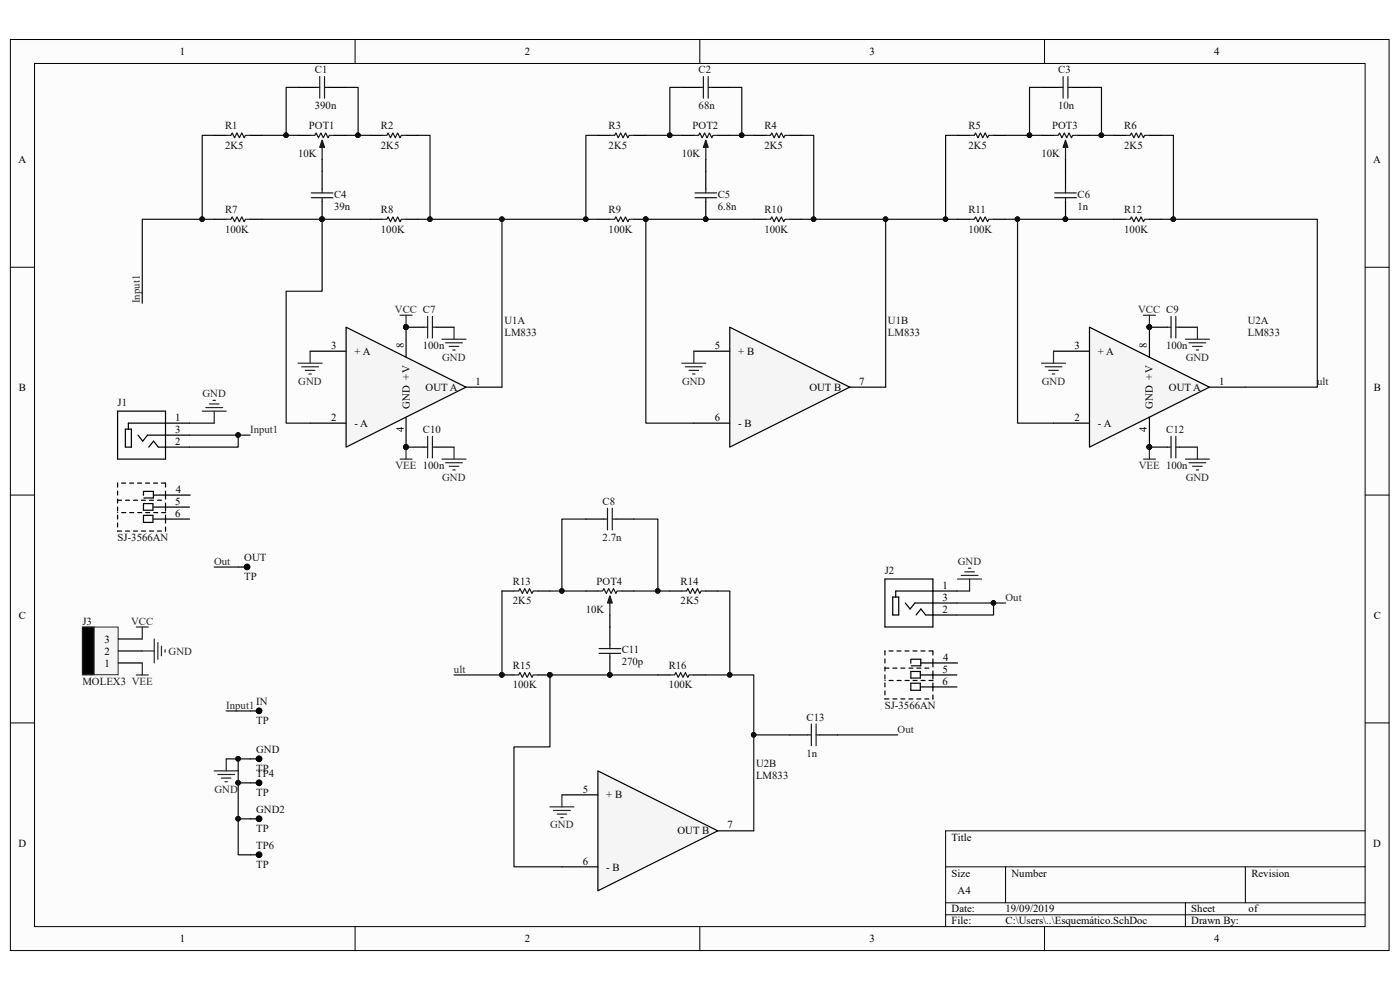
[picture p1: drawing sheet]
<svg xmlns="http://www.w3.org/2000/svg" width="297mm" height="210mm" viewBox="0 0 297 210" stroke-linecap="round" stroke-linejoin="round" font-family="sans-serif">
<path d="M2.2 8.4h292.5v193.2h-292.5z" fill="#fcfcfc"/>
<path d="M2.2 8.4h292.5v193.2h-292.5z" fill="none" stroke="#000" stroke-width=".21"/>
<path d="M7.4 13.5h282.2v183.1h-282.2z" fill="#fcfcfc"/>
<g fill="none" stroke="#000" stroke-width=".21">
<path d="M7.3 13.5h282.3v183.1h-282.3zM75.3 8.4v5.1M148.5 8.4v5.1M221.6 8.4v5.1M2.2 56.7h5.1M289.6 56.7h5.1M2.2 105h5.1M289.6 105h5.1M2.2 153.3h5.1M289.6 153.3h5.1M289.6 176.2h-89v20.4M75.3 196.6v5.1"/>
<path d="M148.5 196.6v5.1M200.6 183.9h89M200.6 191.5h89M200.6 194h89M213.3 183.9v7.6M221.6 196.6v5.1M251.5 191.5v5.1M264.2 183.9v7.6"/>
</g>
<path d="M45.4 28.7h2.6M53.1 28.7h2.5M78.5 28.7h2.6M86.1 28.7h2.6M45.4 46.5h2.6M53.1 46.5h2.5M78.5 46.5h2.6M86.1 46.5h2.6" fill="none" stroke="#000" stroke-width=".25"/>
<path d="M48 28.7h1l.3-.5 .5 1 .5-1 .5 1 .5-1 .5 1 .3-.5h1M68.3 31.3v2.5M81.1 28.7h1l.2-.5 .5 1 .5-1 .6 1 .5-1 .5 1 .2-.5h1M48 46.5h1l.3-.5 .5 1 .5-1 .5 1 .5-1 .5 1 .3-.5h1M81.1 46.5h1l.2-.5 .5 1 .5-1 .6 1 .5-1 .5 1 .2-.5h1" fill="none" stroke="#1c1c1c" stroke-width=".25"/>
<path d="M68.3 29.7l.5 1.6h-1z" fill="#1c1c1c"/>
<path d="M67.1 18.5h.7M67.8 16.2v4.6M68.8 18.5h.8M68.8 16.2v4.6M65.8 28.7h1l.3-.5 .5 1 .5-1 .5 1 .5-1 .5 1 .3-.5h1M68.3 29.7l.5 1.6h-1zM66 41.9h4.6M66 40.9h4.6M68.3 40.2v.7M68.3 41.9v.8" fill="none" stroke="#1c1c1c" stroke-width=".25"/>
<path d="M63.2 18.5h3.9M69.6 18.5h3.8M63.2 28.7h2.6M68.3 33.8v6.4M70.9 28.7h2.5M68.3 42.7v3.8" fill="none" stroke="#000" stroke-width=".25"/>
<circle cx="68.3" cy="46.5" r=".48" fill="#0e0e0e" stroke="#0e0e0e" stroke-width=".21"/>
<path d="M73.4 69.4l25.5 12.7-25.5 12.7z" fill="#f5f5f5"/>
<g fill="none" stroke="#000" stroke-width=".25">
<path d="M126.8 28.7h2.6M134.5 28.7h2.5M159.9 28.7h2.5M167.5 28.7h2.6M126.8 46.5h2.6M134.5 46.5h2.5M159.9 46.5h2.5M167.5 46.5h2.6M65.8 74.5h7.6M73.4 69.4l25.5 12.7-25.5 12.7zM86.1 69.4v6.4M65.8 89.8h7.6"/>
<path d="M86.1 88.5v6.3M98.9 82.1h7.6"/>
</g>
<g fill="#0e0e0e" stroke="#0e0e0e" stroke-width=".21">
<circle cx="86.1" cy="69.4" r=".48"/>
<circle cx="86.1" cy="94.8" r=".48"/>
<circle cx="137" cy="46.5" r=".48"/>
</g>
<path d="M129.4 28.7h1l.3-.5 .5 1 .5-1 .5 1 .5-1 .5 1 .3-.5h1M149.7 31.3v2.5M162.4 28.7h1.1l.2-.5 .5 1 .5-1 .5 1 .6-1 .5 1 .2-.5h1M129.4 46.5h1l.3-.5 .5 1 .5-1 .5 1 .5-1 .5 1 .3-.5h1M162.4 46.5h1.1l.2-.5 .5 1 .5-1 .5 1 .6-1 .5 1 .2-.5h1" fill="none" stroke="#1c1c1c" stroke-width=".25"/>
<path d="M149.7 29.7l.5 1.6h-1z" fill="#1c1c1c"/>
<g fill="none" stroke="#1c1c1c" stroke-width=".25">
<path d="M148.5 18.5h.7M149.2 16.2v4.6M150.2 18.5h.8M150.2 16.2v4.6M147.2 28.7h1l.3-.5 .5 1 .5-1 .5 1 .5-1 .5 1 .3-.5h1M149.7 29.7l.5 1.6h-1zM205.7 28.7h1l.3-.5 .5 1 .5-1 .5 1 .5-1 .5 1 .3-.5h1M226 31.3v2.5M238.8 28.7h1l.2-.5 .5 1 .5-1 .6 1 .5-1 .5 1 .2-.5h1M147.4 41.9h4.6M147.4 40.9h4.6M149.7 40.2v.7"/>
<path d="M149.7 41.9v.8M205.7 46.5h1l.3-.5 .5 1 .5-1 .5 1 .5-1 .5 1 .3-.5h1M238.8 46.5h1l.2-.5 .5 1 .5-1 .6 1 .5-1 .5 1 .2-.5h1"/>
</g>
<g fill="none" stroke="#000" stroke-width=".25">
<path d="M144.6 18.5h3.9M151 18.5h3.8M144.6 28.7h2.6M149.7 33.8v6.4M152.3 28.7h2.5M203.1 28.7h2.6M210.8 28.7h2.5M236.2 28.7h2.6M243.8 28.7h2.6M149.7 42.7v3.8M203.1 46.5h2.6M210.8 46.5h2.5"/>
<path d="M236.2 46.5h2.6M243.8 46.5h2.6"/>
</g>
<circle cx="149.7" cy="46.5" r=".48" fill="#0e0e0e" stroke="#0e0e0e" stroke-width=".21"/>
<path d="M226 29.7l.5 1.6h-1z" fill="#1c1c1c"/>
<path d="M224.8 18.5h.7M225.5 16.2v4.6M226.5 18.5h.8M226.5 16.2v4.6M223.5 28.7h1l.3-.5 .5 1 .5-1 .5 1 .5-1 .5 1 .3-.5h1M226 29.7l.5 1.6h-1zM223.8 41.9h4.5M223.8 40.9h4.5M226 40.2v.7M226 41.9v.8" fill="none" stroke="#1c1c1c" stroke-width=".25"/>
<path d="M221 18.5h3.8M227.3 18.5h3.8M221 28.7h2.5M226 33.8v6.4M228.6 28.7h2.5M226 42.7v3.8" fill="none" stroke="#000" stroke-width=".25"/>
<circle cx="226" cy="46.5" r=".48" fill="#0e0e0e" stroke="#0e0e0e" stroke-width=".21"/>
<path d="M231.1 69.4l25.5 12.7-25.5 12.7z" fill="#f5f5f5"/>
<g fill="none" stroke="#000" stroke-width=".25">
<path d="M86.1 69.4h3.9M92.5 69.4h3.8M223.5 74.5h7.6M231.1 69.4l25.5 12.7-25.5 12.7zM247.7 69.4h-3.9v6.4M250.2 69.4h3.8M86.1 94.8h3.9M92.5 94.8h3.8M223.5 89.8h7.6M243.8 88.5v6.3h3.9M250.2 94.8h3.8M256.6 82.1h7.6"/>
<path d="M50.5 120.3h2.3M53.1 150.8h2.3M53.1 161h2.3M53.1 166.1h2.3M53.1 173.7h2.3M53.1 181.3h2.3"/>
</g>
<g fill="#0e0e0e" stroke="#0e0e0e" stroke-width=".21">
<circle cx="243.8" cy="69.4" r=".48"/>
<circle cx="243.8" cy="94.8" r=".48"/>
<circle cx="86.1" cy="69.4" r=".48"/>
<circle cx="86.1" cy="94.8" r=".48"/>
</g>
<g fill="none" stroke="#1c1c1c" stroke-width=".25">
<path d="M90 69.4h.7M90.7 67.1v4.6M91.7 69.4h.8M91.7 67.1v4.6M247.7 69.4h.7M248.4 67.1v4.6M249.4 69.4h.8M249.4 67.1v4.6M90 94.8h.7M90.7 92.6v4.5M91.7 92.6v4.5M91.7 94.8h.8"/>
<path d="M247.7 94.8h.7M248.4 92.6v4.5M249.4 94.8h.8M249.4 92.6v4.5"/>
</g>
<g fill="none" stroke="#262626" stroke-width=".25">
<path d="M84.9 66.9h2.5M86.1 66.9v2.5M93.8 72h5.1M94.5 72.7h3.6M95.3 73.5h2M96.1 74.2h.5M96.3 69.4v2.6M242.6 66.9h2.5M243.8 66.9v2.5M251.5 72h5.1M252.2 72.7h3.6M253 73.5h2"/>
<path d="M253.8 74.2h.5M254 69.4v2.6M42.9 87.2h5.1M43.7 86.5h3.5M44.4 85.7h2.1M45.2 84.9h.5M45.4 87.2v2.6M84.9 97.4h2.5M86.1 94.8v2.6M93.8 97.4h5.1M94.5 98.2h3.6M95.3 98.9h2"/>
<path d="M96.1 99.7h.5M96.3 94.8v2.6M242.6 97.4h2.5M243.8 94.8v2.6M251.5 97.4h5.1M252.2 98.2h3.6M253 98.9h2M253.8 99.7h.5M254 94.8v2.6M45.4 163.5h5.1M46.2 164.3h3.6M47 165h2"/>
<path d="M47.7 165.8h.5M48 161v2.5"/>
</g>
<g fill="#000" stroke="#000" stroke-width=".21">
<circle cx="52.4" cy="120.3" r=".61"/>
<circle cx="55" cy="150.8" r=".61"/>
<circle cx="55" cy="161" r=".61"/>
<circle cx="55" cy="173.7" r=".61"/>
<circle cx="55" cy="166" r=".61"/>
<circle cx="55" cy="181.3" r=".61"/>
</g>
<path d="M154.8 69.4l25.5 12.7-25.5 12.7z" fill="#f5f5f5"/>
<path d="M147.2 74.5h7.6M154.8 69.4l25.5 12.7-25.5 12.7zM147.2 89.8h7.6M180.3 82.1h7.6M106.5 125.4h2.5M114.1 125.4h2.6M106.5 143.2h2.5M114.1 143.2h2.6M139.6 143.2h2.5M147.2 143.2h2.5" fill="none" stroke="#000" stroke-width=".25"/>
<path d="M109 125.4h1.1l.2-.5 .5 1 .5-1 .5 1 .5-1 .6 1 .2-.5h1M129.4 127.9v2.6M109 143.2h1.1l.2-.5 .5 1 .5-1 .5 1 .5-1 .6 1 .2-.5h1M142.1 143.2h1l.3-.5 .5 1 .5-1 .5 1 .5-1 .5 1 .3-.5h1" fill="none" stroke="#1c1c1c" stroke-width=".25"/>
<g fill="#0e0e0e" stroke="#0e0e0e" stroke-width=".21">
<circle cx="116.6" cy="143.1" r=".48"/>
<circle cx="106.5" cy="143.1" r=".48"/>
</g>
<path d="M129.4 126.4l.5 1.5h-1z" fill="#1c1c1c"/>
<path d="M126.8 125.4h1.1l.2-.5 .5 1 .5-1 .5 1 .5-1 .6 1 .2-.5h1M127.1 138.6h4.6M127.1 137.6h4.6M129.4 126.4l.5 1.5h-1zM129.4 136.8v.8M129.4 138.6v.8" fill="none" stroke="#1c1c1c" stroke-width=".25"/>
<path d="M124.3 125.4h2.5M129.4 130.5v6.3M129.4 139.4v3.8M131.9 125.4h2.6" fill="none" stroke="#000" stroke-width=".25"/>
<circle cx="129.4" cy="143.1" r=".48" fill="#0e0e0e" stroke="#0e0e0e" stroke-width=".21"/>
<path d="M126.8 163.5l25.5 12.7-25.5 12.8z" fill="#f5f5f5"/>
<g fill="none" stroke="#000" stroke-width=".25">
<path d="M24.9 87.2h10.2v10.2h-10.2zM26.6 91h1.3v3.8h-1.3zM29.3 92.3l1 1.3 1-1.3h8.9M31.6 94.8l1-1.2 1 1.2h6.6M40.2 89.8h-13v1.2M30.4 106.8h2v1.4h-2zM30.4 109.3h2v1.5h-2zM30.5 104.2h2v1.4h-2M32.6 110.1h7.6M32.6 107.6h7.6M32.6 105h2.5M35.3 105h5.1"/>
<path d="M124.3 110.1h3.8M130.7 110.1h3.8M142.1 125.4h2.5M149.7 125.4h2.6M187.7 122.8h10.2v10.2h-10.2zM189.4 126.6h1.3v3.9h-1.3zM192.1 127.9l1 1.3 1-1.3h8.9M193.3 139.8h2v1.4h-2M194.3 130.5l1.1-1.3 1 1.3h6.6M203 125.4h-13v1.2M193.2 142.4h2v1.4h-2zM193.2 144.9h2v1.5h-2z"/>
<path d="M195.4 145.7h7.6M195.4 143.2h7.6M195.4 140.6h2.5M198.1 140.6h5M119.2 168.6h7.6M126.8 163.5l25.5 12.7-25.5 12.8zM152.3 176.2h7.6M119.2 183.9h7.6"/>
</g>
<path d="M128.1 110.1h.8M128.9 107.8v4.6M129.9 110.1h.8M129.9 107.8v4.6M144.6 125.4h1.1l.2-.5 .5 1 .5-1 .5 1 .6-1 .5 1 .2-.5h1" fill="none" stroke="#1c1c1c" stroke-width=".25"/>
<g fill="none" stroke="#262626" stroke-width=".25">
<path d="M63.2 77h5.1M64 77.8h3.6M64.8 78.6h2M65.5 79.3h.5M65.8 74.5v2.5M144.6 77h5.1M145.4 77.8h3.6M146.2 78.6h2M146.9 79.3h.5M147.2 74.5v2.5M221 77h5M221.7 77.8h3.6"/>
<path d="M222.5 78.6h2M223.2 79.3h.6M223.5 74.5v2.5M203.1 122.8h5.1M203.9 122.1h3.6M204.7 121.3h2M205.4 120.5h.5M205.7 122.8v2.6M116.7 171.2h5.1M117.4 171.9h3.6M118.2 172.7h2M119 173.4h.5"/>
<path d="M119.2 168.6v2.6"/>
</g>
<g fill="none" stroke="#000" stroke-width=".25" stroke-dasharray=".8 .8">
<path d="M24.9 106.1h10.1M24.9 112.7h10.2M24.9 102.5v10.2M30.4 104.2v1.4M35.1 105v-2.5M35.1 107.6v-2.6M35.1 110.1v-2.5M35.1 112.7v-2.6M35.1 102.5h-10.2M35.1 108.7h-10.2M187.7 138.1v10.2M193.2 139.8v1.4"/>
<path d="M197.9 138.1h-10.2M187.7 141.7h10.1M187.7 148.3h10.2M197.9 140.6v-2.5M197.9 143.2v-2.6M197.9 145.7v-2.5M197.9 148.3v-2.6M197.9 144.3h-10.2"/>
</g>
<g fill="none" stroke="#0e0e0e" stroke-width=".25">
<path d="M63.2 18.5h-2.5v10.2M73.4 18.5h2.6v10.2M144.6 18.5h-2.5v10.2M154.8 18.5h2.6v10.2M221 18.5h-2.6v10.2M231.1 18.5h2.6v10.2M45.4 28.7h-2.5v17.8h2.5M55.6 28.7h7.6M73.4 28.7h5.1M88.7 28.7h2.5v17.8h-2.5M126.8 28.7h-2.5v17.8h2.5M137 28.7h7.6"/>
<path d="M154.8 28.7h5.1M170.1 28.7h2.5v17.8h-2.5M203.1 28.7h-2.5v17.8h2.5M213.3 28.7h7.7M231.1 28.7h5.1M246.4 28.7h2.5v17.8h-2.5M42.9 46.5h-12.7v17.8M55.6 46.5h22.9M68.3 46.5v15.3h-7.6v28h5.1M91.2 46.5h15.3v35.6M106.5 46.5h17.8M159.9 46.5h-22.9v43.3h10.2"/>
<path d="M172.6 46.5h15.3v35.6M187.9 46.5h12.7M213.3 46.5h22.9M215.9 46.5v43.3h7.6M248.9 46.5h30.6v35.6h-15.3M40.2 89.8h5.2M50.5 92.3v2.5h-10.3M124.3 110.1h-5.1v15.3M134.5 110.1h5.1v15.3M45.4 120.3h5.1M106.5 125.4v17.8h-10.2M116.7 125.4h7.6"/>
<path d="M134.5 125.4h7.6M152.3 125.4h2.5v17.8h-5.1M203 127.9h10.3M203 125.4h2.7M210.8 127.9v2.6h-7.8M48 150.8h5.1M139.6 143.2h-22.9v15.2h-7.7v25.5h10.2M48 161h2.5M50.5 173.7h2.6M50.5 166.1h2.6M53.1 161h-2.6v20.3h2.6"/>
</g>
<g fill="#0e0e0e" stroke="#0e0e0e" stroke-width=".21">
<circle cx="42.9" cy="46.5" r=".48"/>
<circle cx="91.2" cy="46.5" r=".48"/>
<circle cx="60.7" cy="28.7" r=".48"/>
<circle cx="75.9" cy="28.7" r=".49"/>
<circle cx="124.3" cy="46.5" r=".48"/>
<circle cx="172.6" cy="46.5" r=".48"/>
<circle cx="142.1" cy="28.7" r=".48"/>
<circle cx="157.3" cy="28.7" r=".48"/>
<circle cx="187.9" cy="46.5" r=".48"/>
<circle cx="200.6" cy="46.5" r=".48"/>
<circle cx="248.9" cy="46.5" r=".48"/>
<circle cx="218.4" cy="28.7" r=".48"/>
<circle cx="233.6" cy="28.7" r=".49"/>
<circle cx="106.5" cy="46.5" r=".48"/>
<circle cx="50.5" cy="173.7" r=".48"/>
<circle cx="50.5" cy="166" r=".48"/>
<circle cx="50.5" cy="161" r=".48"/>
<circle cx="68.3" cy="46.5" r=".48"/>
<circle cx="226" cy="46.5" r=".48"/>
<circle cx="215.8" cy="46.5" r=".48"/>
<circle cx="154.8" cy="143.1" r=".48"/>
<circle cx="139.5" cy="125.3" r=".48"/>
<circle cx="119.2" cy="125.3" r=".48"/>
<circle cx="106.5" cy="143.1" r=".48"/>
<circle cx="50.5" cy="92.3" r=".48"/>
<circle cx="210.8" cy="127.9" r=".48"/>
<circle cx="149.7" cy="46.5" r=".48"/>
<circle cx="137" cy="46.5" r=".48"/>
<circle cx="129.4" cy="143.1" r=".48"/>
<circle cx="116.6" cy="143.1" r=".48"/>
</g>
<path d="M17.5 133.1h7.6v10h-7.6z" fill="#f5f5f5"/>
<path d="M17.5 133h7.6v10.1h-7.6zM17.5 133h2.5v10.1h-2.5z" fill="none" stroke="#262626" stroke-width=".21"/>
<path d="M25.1 138.1h5.1M25.1 135.5h5.1M25.1 140.6h5.1M167.5 155.9h3.9M173.9 155.9h3.8" fill="none" stroke="#000" stroke-width=".25"/>
<path d="M17.5 133.1h2.5v10h-2.5z" fill="#000"/>
<path d="M28.9 133h2.6M30.2 138.1h2.5M30.2 133v2.5M32.7 135.5v5.1M33.5 136.3v3.6M34.3 137.1v2M35 137.8v.5M28.9 143.2h2.6M30.2 140.6v2.6" fill="none" stroke="#262626" stroke-width=".25"/>
<path d="M40.2 92.3h12.9M154.8 143.2h5.1v33M159.9 155.9h7.6M177.7 155.9h12.7" fill="none" stroke="#0e0e0e" stroke-width=".25"/>
<g fill="#0e0e0e" stroke="#0e0e0e" stroke-width=".21">
<circle cx="159.9" cy="155.9" r=".48"/>
<circle cx="154.8" cy="143.1" r=".48"/>
<circle cx="50.5" cy="92.3" r=".48"/>
</g>
<path d="M171.4 155.9h.7M172.1 153.6v4.6M173.1 155.9h.8M173.1 153.6v4.6" fill="none" stroke="#1c1c1c" stroke-width=".25"/>
<g font-size="2.3">
<text x="38.2" y="11.7">1</text>
<text x="111.3" y="11.7">2</text>
<text x="184.4" y="11.7">3</text>
<text x="257.6" y="11.7">4</text>
<text x="3.9" y="34.6">A</text>
<text x="291.3" y="34.6">A</text>
<text x="70.2" y="74">3</text>
<text x="75.2" y="75.3">+ A</text>
<text x="85.6" y="73.7" transform="rotate(-90 85.6 73.7)">8</text>
<text x="151.6" y="74">5</text>
<text x="156.6" y="75.3">+ B</text>
<text x="228" y="74">3</text>
<text x="232.9" y="75.3">+ A</text>
<text x="243.3" y="73.7" transform="rotate(-90 243.3 73.7)">8</text>
<text x="4" y="82.9">B</text>
<text x="90.3" y="82.9">OUT A</text>
<text x="100.9" y="81.6">1</text>
<text x="171.7" y="82.9">OUT B</text>
<text x="182.3" y="81.6">7</text>
<text x="248" y="82.9">OUT A</text>
<text x="258.6" y="81.6">1</text>
<text x="291.4" y="82.9">B</text>
<text x="37.2" y="89.3">1</text>
<text x="70.2" y="89.3">2</text>
<text x="86.9" y="86.7" transform="rotate(-90 86.9 86.7)">GND +V</text>
<text x="151.6" y="89.3">6</text>
<text x="228" y="89.3">2</text>
<text x="244.6" y="86.7" transform="rotate(-90 244.6 86.7)">GND +V</text>
<text x="37.2" y="94.4">2</text>
<text x="37.2" y="91.8">3</text>
<text x="75.2" y="90.6">- A</text>
<text x="85.6" y="91.7" transform="rotate(-90 85.6 91.7)">4</text>
<text x="156.6" y="90.6">- B</text>
<text x="232.9" y="90.6">- A</text>
<text x="243.3" y="91.7" transform="rotate(-90 243.3 91.7)">4</text>
<text x="37.2" y="107.1">5</text>
<text x="37.3" y="104.5">4</text>
<text x="37.2" y="109.6">6</text>
<text x="199.9" y="124.9">1</text>
<text x="4" y="131.2">C</text>
<text x="199.9" y="130">2</text>
<text x="199.9" y="127.4">3</text>
<text x="291.4" y="131.2">C</text>
<text x="22.2" y="136.3">3</text>
<text x="22.2" y="141.4">1</text>
<text x="22.2" y="138.9">2</text>
<text x="199.9" y="142.7">5</text>
<text x="200.1" y="140.1">4</text>
<text x="199.9" y="145.2">6</text>
<text x="123.7" y="168.1">5</text>
<text x="128.6" y="169.4">+ B</text>
<text x="3.9" y="179.6">D</text>
<text x="143.7" y="177">OUT B</text>
<text x="154.3" y="175.7">7</text>
<text x="201.9" y="178.3">Title</text>
<text x="291.3" y="179.6">D</text>
<text x="123.7" y="183.4">6</text>
<text x="128.6" y="184.7">- B</text>
<text x="201.9" y="185.9">Size</text>
<text x="214.6" y="185.9">Number</text>
<text x="265.5" y="185.9">Revision</text>
<text x="203.2" y="189.7">A4</text>
<text x="201.9" y="193.5">Date:</text>
<text x="201.9" y="196.1">File:</text>
<text x="213.3" y="193.5">19/09/2019</text>
<text x="213.3" y="196.1">C:\Users\..\Esquemático.SchDoc</text>
<text x="252.7" y="193.5">Sheet</text>
<text x="252.7" y="196.1">Drawn By:</text>
<text x="264.9" y="193.5">of</text>
<text x="38.2" y="199.9">1</text>
<text x="111.3" y="199.9">2</text>
<text x="184.4" y="199.9">3</text>
<text x="257.6" y="199.9">4</text>
</g>
<g font-size="2.3" fill="#0e0e0e">
<text x="66.8" y="15.5">C1</text>
<text x="148.2" y="15.5">C2</text>
<text x="224.5" y="15.5">C3</text>
<text x="66.8" y="23.1">390n</text>
<text x="148.2" y="23.1">68n</text>
<text x="224.5" y="23.1">10n</text>
<text x="47.7" y="27.4">R1</text>
<text x="65.5" y="27.4">POT1</text>
<text x="80.8" y="27.4">R2</text>
<text x="129.1" y="27.4">R3</text>
<text x="146.9" y="27.4">POT2</text>
<text x="162.2" y="27.4">R4</text>
<text x="205.4" y="27.4">R5</text>
<text x="223.2" y="27.4">POT3</text>
<text x="238.5" y="27.4">R6</text>
<text x="47.7" y="31.5">2K5</text>
<text x="63.2" y="33.3">10K</text>
<text x="80.8" y="31.5">2K5</text>
<text x="129.1" y="31.5">2K5</text>
<text x="144.6" y="33.3">10K</text>
<text x="162.2" y="31.5">2K5</text>
<text x="205.4" y="31.5">2K5</text>
<text x="220.9" y="33.3">10K</text>
<text x="238.5" y="31.5">2K5</text>
<text x="70.9" y="42">C4</text>
<text x="152.3" y="42">C5</text>
<text x="228.6" y="42">C6</text>
<text x="47.7" y="45.3">R7</text>
<text x="70.9" y="44.5">39n</text>
<text x="80.8" y="45.3">R8</text>
<text x="129.1" y="45.3">R9</text>
<text x="152.3" y="44.5">6.8n</text>
<text x="162.2" y="45.3">R10</text>
<text x="205.4" y="45.3">R11</text>
<text x="228.6" y="44.5">1n</text>
<text x="238.5" y="45.3">R12</text>
<text x="47.7" y="49.3">100K</text>
<text x="80.8" y="49.3">100K</text>
<text x="129.1" y="49.3">100K</text>
<text x="162.2" y="49.3">100K</text>
<text x="205.4" y="49.3">100K</text>
<text x="238.5" y="49.3">100K</text>
<text x="107" y="68.7">U1A</text>
<text x="107" y="71.2">LM833</text>
<text x="188.4" y="68.7">U1B</text>
<text x="188.4" y="71.2">LM833</text>
<text x="264.7" y="68.7">U2A</text>
<text x="264.7" y="71.2">LM833</text>
<text x="89.7" y="74">100n</text>
<text x="247.4" y="74">100n</text>
<text x="24.9" y="86.1">J1</text>
<text x="89.7" y="91.8">C10</text>
<text x="247.4" y="91.8">C12</text>
<text x="127.8" y="107.1">C8</text>
<text x="24.9" y="114.8">SJ-3566AN</text>
<text x="51.8" y="119">OUT</text>
<text x="127.8" y="114.7">2.7n</text>
<text x="51.8" y="123.1">TP</text>
<text x="108.8" y="124.1">R13</text>
<text x="126.6" y="124.1">POT4</text>
<text x="144.4" y="124.1">R14</text>
<text x="187.7" y="121.7">J2</text>
<text x="108.8" y="128.2">2K5</text>
<text x="124.3" y="130">10K</text>
<text x="144.4" y="128.2">2K5</text>
<text x="17.5" y="132.5">J3</text>
<text x="108.8" y="141.9">R15</text>
<text x="131.9" y="138.6">C11</text>
<text x="131.9" y="141.1">270p</text>
<text x="141.9" y="141.9">R16</text>
<text x="17.5" y="145.2">MOLEX3 VEE</text>
<text x="54.4" y="149.6">IN</text>
<text x="108.8" y="146">100K</text>
<text x="141.9" y="146">100K</text>
<text x="54.4" y="153.6">TP</text>
<text x="171.1" y="152.9">C13</text>
<text x="187.7" y="150.4">SJ-3566AN</text>
<text x="54.4" y="159.7">GND</text>
<text x="171.1" y="160.5">1n</text>
<text x="54.4" y="163.8">TP</text>
<text x="54.4" y="164.8">TP4</text>
<text x="160.4" y="162.8">U2B</text>
<text x="160.4" y="165.3">LM833</text>
<text x="54.4" y="168.9">TP</text>
<text x="54.4" y="172.4">GND2</text>
<text x="54.4" y="176.5">TP</text>
<text x="54.4" y="180.1">TP6</text>
<text x="54.4" y="184.1">TP</text>
</g>
<g font-size="2.3" fill="#262626">
<text x="29.7" y="64.3" transform="rotate(-90 29.7 64.3)">Input1</text>
<text x="83.8" y="66.4">VCC C7</text>
<text x="241.5" y="66.4">VCC C9</text>
<text x="93.8" y="76.5">GND</text>
<text x="251.5" y="76.5">GND</text>
<text x="63.3" y="81.6">GND</text>
<text x="144.7" y="81.6">GND</text>
<text x="221" y="81.6">GND</text>
<text x="279.4" y="81.6">ult</text>
<text x="43" y="84.2">GND</text>
<text x="53.1" y="91.8">Input1</text>
<text x="83.9" y="99.4">VEE 100n</text>
<text x="93.8" y="102">GND</text>
<text x="241.6" y="99.4">VEE 100n</text>
<text x="251.5" y="102">GND</text>
<text x="45.4" y="119.8">Out</text>
<text x="203.2" y="119.8">GND</text>
<text x="213.3" y="127.4">Out</text>
<text x="27.8" y="132.5">VCC</text>
<text x="35.8" y="138.9">GND</text>
<text x="96.3" y="142.7">ult</text>
<text x="48" y="150.3">Input1</text>
<text x="190.4" y="155.4">Out</text>
<text x="45.5" y="168.1">GND</text>
<text x="116.7" y="175.7">GND</text>
</g>
</svg>
